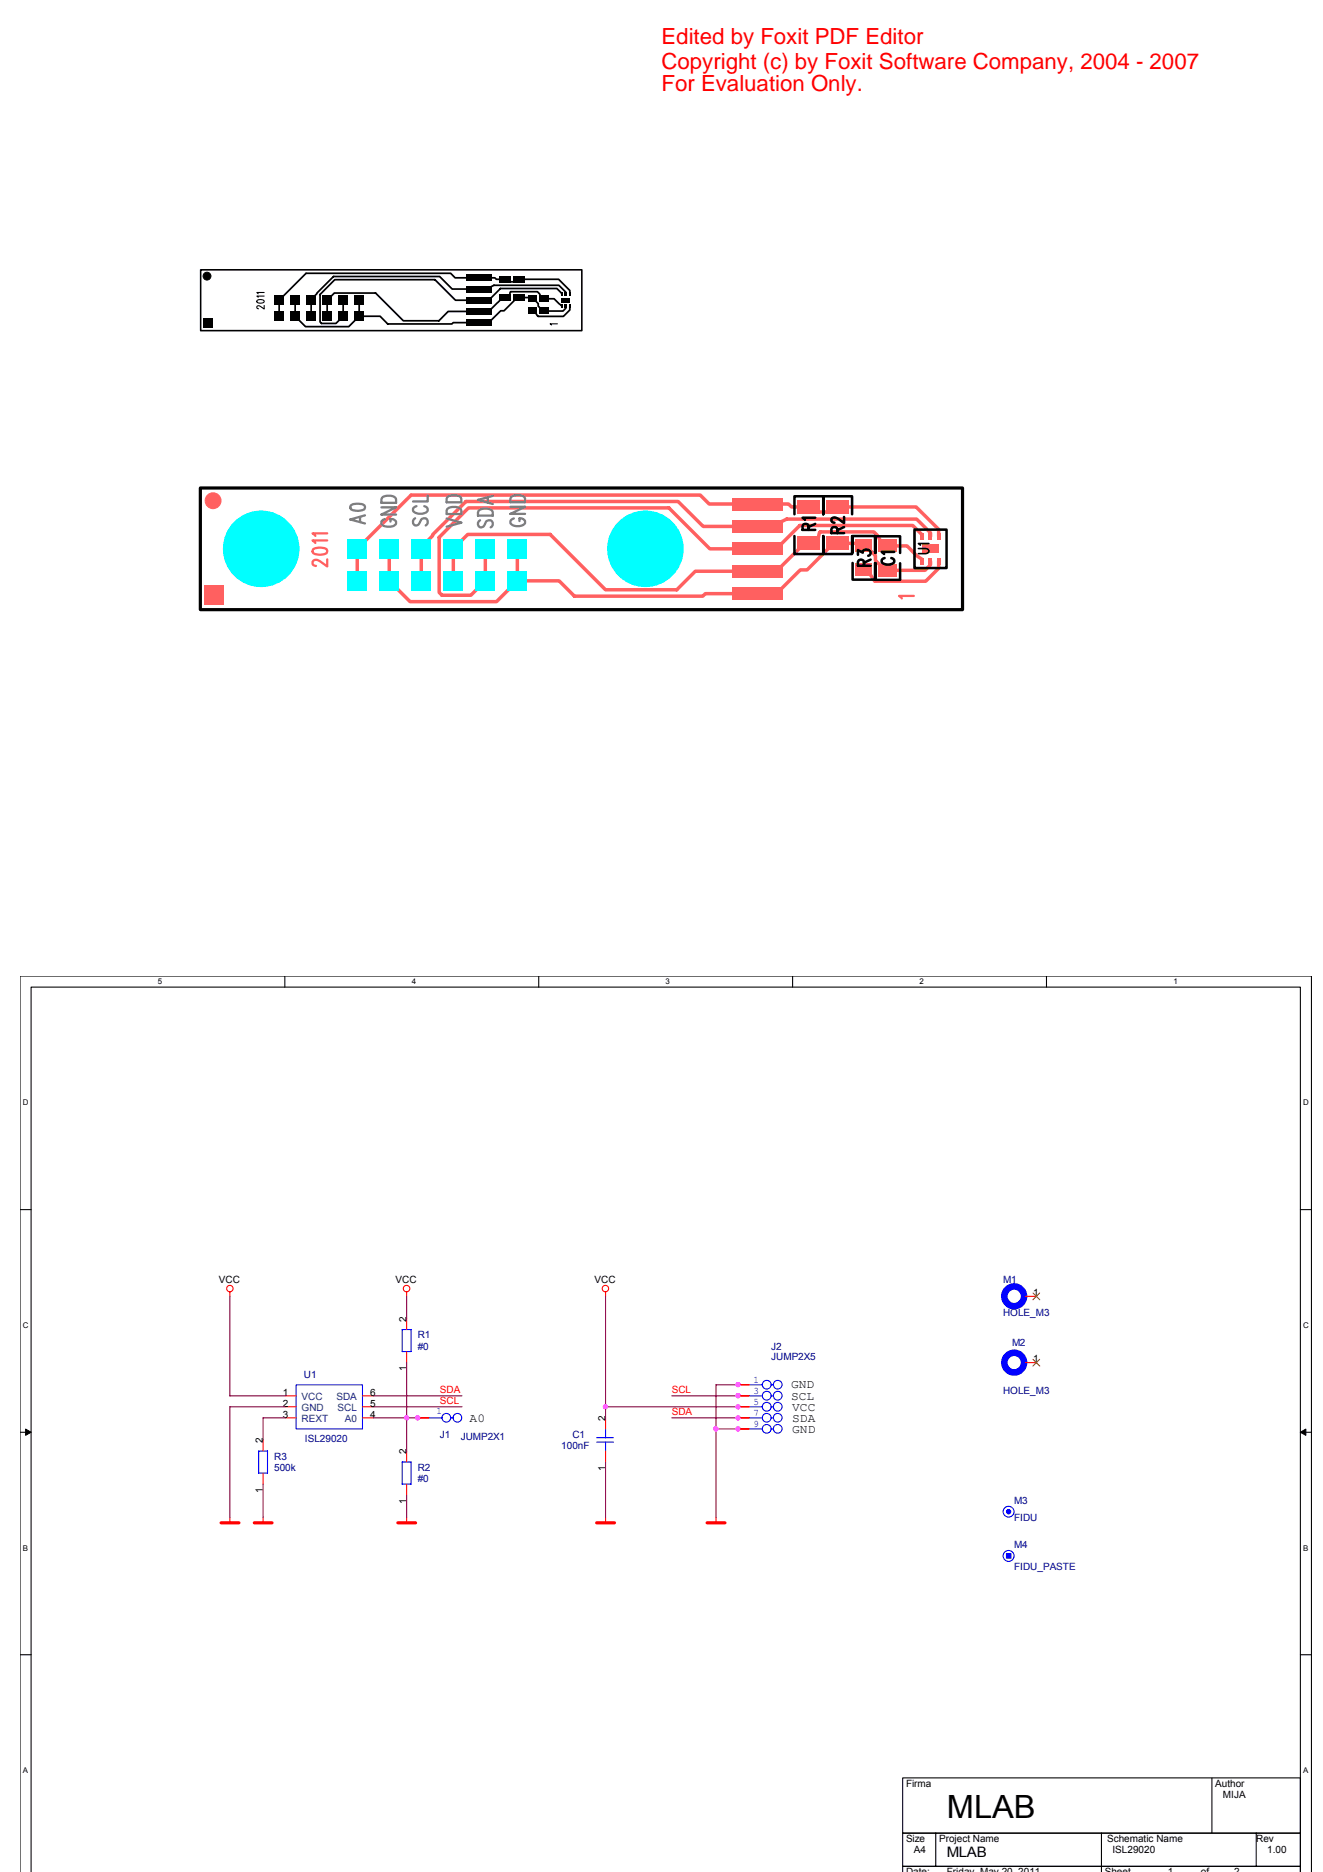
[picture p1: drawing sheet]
<svg xmlns="http://www.w3.org/2000/svg" width="210mm" height="297mm" viewBox="0 0 210 297" stroke-linecap="round" stroke-linejoin="round" font-family="sans-serif">
<path d="M3.2 297.1v-142.2h204.9v142.2M4.9 297.1v-140.5h201.4v140.5" fill="none" stroke="#000" stroke-width=".17"/>
<path d="M25.1 155.1h.6v1.4h-.6z" fill="#fff"/>
<path d="M45.2 154.9v1.7" fill="none" stroke="#000" stroke-width=".17"/>
<path d="M65.3 155.1h.7v1.4h-.7z" fill="#fff"/>
<path d="M85.5 154.9v1.7" fill="none" stroke="#000" stroke-width=".17"/>
<path d="M105.6 155.1h.7v1.4h-.7z" fill="#fff"/>
<path d="M125.8 154.9v1.7" fill="none" stroke="#000" stroke-width=".17"/>
<path d="M145.9 155.1h.7v1.4h-.7z" fill="#fff"/>
<path d="M166 154.9v1.7" fill="none" stroke="#000" stroke-width=".17"/>
<g fill="#fff">
<path d="M186.2 155.1h.6v1.4h-.6z"/>
<path d="M3.6 174.3h.9v1.4h-.9z"/>
<path d="M206.8 174.3h.8v1.4h-.8z"/>
<path d="M3.6 209.6h.9v1.4h-.9z"/>
<path d="M206.8 209.6h.8v1.4h-.8z"/>
</g>
<path d="M3.2 191.9h1.7M206.3 191.9h1.8" fill="none" stroke="#000" stroke-width=".17"/>
<g fill="#fff">
<path d="M3.6 244.9h.8v1.4h-.8z"/>
<path d="M206.8 244.9h.8v1.4h-.8z"/>
</g>
<path d="M3.2 227.3h1.7M206.3 227.3h1.8" fill="none" stroke="#000" stroke-width=".17"/>
<path d="M4.1 226.8l.8 .5-.8 .5zM206.3 227.3l.9-.5v1z" fill="#000" stroke="#000" stroke-width=".16"/>
<g fill="#fff">
<path d="M3.6 280.2h.8v1.4h-.8z"/>
<path d="M206.7 280.2h.9v1.4h-.9z"/>
</g>
<path d="M3.2 262.6h1.7M206.3 262.6h1.8M143.2 282.1h63.1v8.8h-63.1zM143.2 290.9h63.1v5.2h-63.1zM143.2 297.1v-1h63.1v1M148.5 290.9v5.3M174.8 290.9v6.2M192.3 282.1v8.8M199.3 290.9v5.3" fill="none" stroke="#000" stroke-width=".17"/>
<g fill="none" stroke="#f00" stroke-width=".17">
<path d="M36.5 205v.7M64.5 205v.7M64.5 209.2v1.8M64.5 214.5v1.7M96.1 205v.7M117.1 219.7h1.8M162.7 205.7h1.7M162.7 216.2h1.7M41.7 228.5v1.7M41.7 233.7v1.8M45.2 221.5h1.8M45.2 223.2h1.8"/>
<path d="M45.2 225h1.8M57.5 221.5h1.8M57.5 223.2h1.8M57.5 225h1.8M64.5 230.2v1.8M64.5 235.5v1.8M66.3 225h1.7M96.1 225v1.7M96.1 230.2v1.8M117.1 221.5h1.8M117.1 223.2h1.8M117.1 225h1.8"/>
<path d="M117.1 226.7h1.8M36.5 240.7v1M41.7 240.7v1M64.5 240.7v1M96.1 240.7v1M113.6 240.7v1"/>
<circle cx="36.5" cy="204.5" r=".51"/>
<circle cx="64.5" cy="204.5" r=".52"/>
<circle cx="96.1" cy="204.5" r=".51"/>
</g>
<path d="M35.1 241.6h2.8M40.3 241.6h2.9M63.1 241.6h2.8M94.7 241.6h2.8M112.2 241.6h2.8" fill="none" stroke="#f00" stroke-width=".51"/>
<g fill="none" stroke="#00f" stroke-width=".17">
<path d="M47 219.7h10.5v7h-10.5zM63.8 211h1.4M63.8 211v3.5M65.2 210.9v3.6h-1.4M118.9 219.7h2.1M122.4 219.7h.3M162.5 205.7h.2M162.5 216.2h.2M41 230.2h1.4M41 230.2v3.6M42.4 230.2v3.5h-1.4M63.8 232h1.4"/>
<path d="M63.8 232v3.5M65.2 232v3.5h-1.4M68 225h2.1M71.5 225h.4M94.7 228.8h2.6M94.7 228.1h2.6M96.1 226.7v1.4M96.1 228.8v1.4M118.9 221.5h2.1M118.9 223.2h2.1M118.9 225h2.1M118.9 226.7h2.1"/>
<path d="M122.4 221.5h.3M122.4 223.2h.3M122.4 225h.3M122.4 226.7h.3"/>
<circle cx="121.6" cy="219.7" r=".7"/>
<circle cx="123.4" cy="219.7" r=".69"/>
<circle cx="70.8" cy="225" r=".69"/>
<circle cx="72.6" cy="225" r=".69"/>
<circle cx="121.6" cy="223.2" r=".7"/>
<circle cx="121.6" cy="221.5" r=".7"/>
<circle cx="121.6" cy="225" r=".7"/>
<circle cx="121.6" cy="226.7" r=".7"/>
<circle cx="123.4" cy="223.2" r=".69"/>
<circle cx="123.4" cy="221.5" r=".69"/>
<circle cx="123.4" cy="225" r=".69"/>
<circle cx="123.4" cy="226.7" r=".69"/>
<circle cx="160" cy="239.9" r=".86"/>
<circle cx="160" cy="246.9" r=".87"/>
</g>
<g fill="#00f" stroke="#00f" stroke-width=".17">
<path d="M159.7 246.5h.7v.7h-.7z" fill-rule="evenodd"/>
<circle cx="160" cy="239.9" r=".34"/>
</g>
<g fill="none" stroke="#00f" stroke-width="1">
<circle cx="160.9" cy="205.7" r="1.57"/>
<circle cx="160.9" cy="216.2" r="1.57"/>
</g>
<path d="M163.9 205.2l1.1 1M163.9 215.7l1.1 1.1M165 205.2l-1.1 1M165 215.7l-1.1 1.1" fill="none" stroke="#804000" stroke-width=".16"/>
<g fill="none" stroke="#800040" stroke-width=".17">
<path d="M36.5 205.7v15.8M64.5 205.7v3.5M64.5 216.2v14.1M96.1 205.7v19.3M117.1 219.7h-3.5v21.1M36.5 221.5h8.8M41.7 235.5v5.3M45.3 225h-3.6v3.5M45.3 223.2h-8.8v17.6M59.2 225h7.1M59.3 221.5h14M59.3 223.2h14"/>
<path d="M64.5 237.3v3.5M96.1 232v8.8M96.1 223.2h21M106.6 225h10.5M106.6 221.5h10.5M113.6 226.7h3.5"/>
</g>
<g fill="#f0f" stroke="#f0f" stroke-width=".17">
<circle cx="113.6" cy="226.7" r=".34"/>
<circle cx="64.5" cy="225" r=".34"/>
<circle cx="117.1" cy="219.7" r=".34"/>
<circle cx="117.1" cy="226.7" r=".34"/>
<circle cx="96.1" cy="223.2" r=".34"/>
<circle cx="117.1" cy="223.2" r=".34"/>
<circle cx="117.1" cy="221.5" r=".34"/>
<circle cx="117.1" cy="225" r=".34"/>
<circle cx="66.3" cy="225" r=".35"/>
</g>
<path d="M105.1 4.5h85v10.7h-85z" fill="#fff"/>
<g fill="#000">
<path d="M32.2 50.6h1.5v1.5h-1.5zM43.5 49.4h1.5v1.5h-1.5zM43.5 46.9h1.5v1.5h-1.5zM46.1 46.9h1.5v1.5h-1.5zM46.1 49.4h1.5v1.5h-1.5zM48.6 46.9h1.5v1.5h-1.5zM48.6 49.4h1.5v1.5h-1.5zM51.1 46.9h1.6v1.5h-1.6zM51.1 49.4h1.6v1.5h-1.6zM53.7 46.9h1.5v1.5h-1.5zM53.7 49.4h1.5v1.5h-1.5zM56.2 46.9h1.5v1.5h-1.5z"/>
<path d="M56.2 49.4h1.5v1.5h-1.5zM74 45.4h4v1h-4zM74 47.1h4v1h-4zM74 48.9h4v1h-4zM74 50.7h4v1h-4zM74 43.6h4v1h-4zM79.2 43.8h1.8v1.1h-1.8zM79.2 46.7h1.8v1.1h-1.8zM81.5 46.7h1.8v1.1h-1.8zM81.5 43.8h1.8v1.1h-1.8zM83.8 46.9h1.3v1h-1.3zM83.8 48.8h1.3v1h-1.3z"/>
<path d="M85.7 48.8h1.4v1h-1.4zM85.7 46.9h1.4v1h-1.4zM89 48.3h.3v.6h-.3zM89 46.4h.3v.5h-.3zM89.1 47.3h1.3v.7h-1.3zM89.6 48.3h.3v.6h-.3zM89.6 46.4h.3v.5h-.3zM90.3 48.3h.3v.6h-.3zM90.3 46.4h.3v.5h-.3z"/>
</g>
<circle cx="32.8" cy="43.8" r=".62" fill="#000" stroke="#000" stroke-width=".16"/>
<path d="M40.8 47.7l.4-.2a.52 .52 0 0 1 .7 .4l-.2 .2h-.7l-.2-.1zM41.9 48.5v.5l-.6-.4a.31 .31 0 0 0-.4-.1 .31 .31 0 0 0-.1 .4l.2 .1M41.9 47h-1.2l.3 .2M41.9 46.4h-1.2l.3 .2M88.4 51.4h-1.1l.2 .2" fill="none" stroke="#000" stroke-width=".17"/>
<path d="M46.8 47.6v2.6l1.7 1.6h6.8l1.7-1.6M57 47.6v2.6M89.1 48.6v-.1l-1.2-1.1h-1.9l-.4-.8-.3-.3h-4.3l-.2 .9h-1l-2.3 2.2h-6.4l-1.5 1.5h-5.6l-4.4-4.4h-6.6l-1.1 1.1v2.6M89.1 46.7v-.2l-.7-.7h-9l-1.9 1.8h-5.2l-3.3-3.2h-15.9l-2.3 2.3v4.4l.2 .2h2.3l1.1-1.1v-2.6M89.8 48.6v.3l-.5 .5h-3.1l-.8-.8v-.4l-.8-.8h-.1v-.2h-2.4l-2.1 2.1h-.6l-1.9 1.9h-5.6l-.2 .2h-10.2l-1.2-1.2h-3.3M89.8 46.7v-.3l-1.1-1.1h-10.3l-1.2 .6h-5.5l-2-2h-16.8l-3.6 3.7 .1 2.6M90.4 48.6v.6l-1 1h-4l-.6-.9h-.3M90.4 46.7v-.6l-1.8-1.8h-6.2v.4h-2.3v-.4h-1.4l-.2-.2h-6.3l-.7-.7h-22.9l-4.3 4.2v2.6" fill="none" stroke="#000" stroke-width=".28"/>
<path d="M31.8 42.8h60.5v9.7h-60.5z" fill="none" stroke="#000" stroke-width=".25"/>
<g fill="#ff6060">
<path d="M139.4 89.5h2.9v2h-2.9z"/>
<path d="M139.4 85.6h2.9v2h-2.9z"/>
<path d="M60.2 85.6h3.1v3h-3.1z"/>
<path d="M60.2 90.6h3.1v3.1h-3.1z"/>
<path d="M65.3 85.6h3.1v3h-3.1z"/>
<path d="M65.3 90.6h3.1v3.1h-3.1z"/>
<path d="M70.4 85.6h3v3h-3z"/>
<path d="M70.4 90.6h3v3.1h-3z"/>
<path d="M75.5 85.6h3v3h-3z"/>
<path d="M75.5 90.6h3v3.1h-3z"/>
<path d="M80.6 85.6h3v3h-3z"/>
<path d="M80.6 90.6h3v3.1h-3z"/>
</g>
<circle cx="33.8" cy="79.5" r="1.26" fill="#ff6060" stroke="#ff6060" stroke-width=".16"/>
<g fill="#ff6060">
<path d="M32.5 92.9h3.1v3.1h-3.1z"/>
<path d="M135.8 85.6h2.6v2h-2.6z"/>
<path d="M135.8 89.5h2.6v1.9h-2.6z"/>
<path d="M146 88.5h.6v1.1h-.6z"/>
<path d="M147.3 88.5h.6v1.1h-.6z"/>
<path d="M148.6 88.5h.6v1.1h-.6z"/>
<path d="M148.6 84.6h.6v1.1h-.6z"/>
<path d="M147.3 84.6h.6v1.1h-.6z"/>
<path d="M146 84.6h.6v1.1h-.6z"/>
<path d="M146.3 86.4h2.7v1.3h-2.7z"/>
<path d="M55.2 90.6h3v3.1h-3z"/>
<path d="M55.2 85.6h3v3h-3z"/>
<path d="M116.2 82.5h8v2h-8z"/>
<path d="M116.2 86.1h8v2h-8z"/>
<path d="M116.2 89.6h8v2h-8z"/>
<path d="M116.2 93.2h8v2h-8z"/>
<path d="M131.1 85.1h3.6v2.2h-3.6z"/>
<path d="M131.1 79.3h3.6v2.2h-3.6z"/>
<path d="M126.6 79.3h3.5v2.2h-3.5z"/>
<path d="M126.6 85.1h3.5v2.2h-3.5z"/>
<path d="M116.2 79h8v2h-8z"/>
</g>
<path d="M49.7 87.1a2.47 2.47 0 0 1 2.1 0l.1 .3-.1 .4a2.47 2.47 0 0 1-2.1 0l-.1-.3zM51.9 88.8v1.1l-1.1-.8a.66 .66 0 0 0-.8-.3 .66 .66 0 0 0-.4 .7l.2 .2 .3 .1M51.9 85.8h-2.3l.4 .4M51.9 84.6h-2.3l.4 .4M145 94.6h-2.4l.5 .4" fill="none" stroke="#ff6060" stroke-width=".36"/>
<path d="M61.8 87.1v5.1l3.3 3.3h13.7l3.3-3.3M82.1 87.1v5.1M146.3 89v-.2l-.8-.6-1.6-1.6h-3.8l-.8-1.5-.7-.7h-8.5l-.1 .1-.4 1.7h-2l-4.4 4.4h-12.9l-2.9 3h-11.3l-8.8-8.8h-13.1l-2.3 2.3v5.1M146.3 85.1v-.2l-1.5-1.5h-17.9l-3.7 3.7h-10.6l-6.5-6.5h-31.8l-4.6 4.7v8.7l.4 .5h4.6l2.3-2.3v-5.1M147.6 89v.6l-.8 .9h-6.3l-1.6-1.6v-.8l-1.6-1.5h-.3v-.4h-4.8l-4.1 4.2h-1.1l-3.8 3.8h-11.3l-.4 .4h-20.4l-2.4-2.4h-6.6M147.6 85.1v-.6l-2.2-2.1h-20.6l-2.3 1.1h-10.9l-4-3.9h-33.7l-5.3 5.2v.2l-1.9 1.9h.1v5.3M148.9 89v1.2l-2 2h-8.1l-1.2-1.7h-.6M148.9 85.1v-1.1l-3.6-3.6h-12.4v.8h-4.6v-.8h-2.7l-.5-.4h-12.6l-1.4-1.4h-45.9l-8.5 8.5v5.1" fill="none" stroke="#ff6060" stroke-width=".55"/>
<g fill="#0ff">
<path d="M60.2 85.6h3.1v3h-3.1z"/>
<path d="M60.2 90.6h3.1v3.1h-3.1z"/>
<path d="M65.3 85.6h3.1v3h-3.1z"/>
<path d="M65.3 90.6h3.1v3.1h-3.1z"/>
<path d="M70.4 85.6h3v3h-3z"/>
<path d="M70.4 90.6h3v3.1h-3z"/>
<path d="M75.5 85.6h3v3h-3z"/>
<path d="M75.5 90.6h3v3.1h-3z"/>
<path d="M80.6 85.6h3v3h-3z"/>
<path d="M80.6 90.6h3v3.1h-3z"/>
</g>
<g fill="#0ff" stroke="#0ff" stroke-width=".16">
<circle cx="102.4" cy="87.1" r="6"/>
<circle cx="41.4" cy="87.1" r="6"/>
</g>
<g fill="#0ff">
<path d="M55.2 90.6h3v3.1h-3z"/>
<path d="M55.2 85.6h3v3h-3z"/>
</g>
<g fill="none" stroke="#7e7e7e" stroke-width=".36">
<path d="M60.6 79a1.82 1.82 0 0 1 2.1 0l.1 .8h-2.3zM67.9 78.6v1h-2.4M71 78.9a1.82 1.82 0 0 1 2.1 0l.1 .8h-2.3zM77.4 78.9v.8M78.2 78.7l-2.4 .6 2.4 .7M81.1 78.9a1.82 1.82 0 0 1 2.1 0l.1 .8h-2.3zM55.7 80.2a2.47 2.47 0 0 1 2.1 0l.1 .2-.1 .4a2.47 2.47 0 0 1-2.1 0l-.1-.2zM57.1 82v.8M57.9 81.8l-2.3 .6 2.3 .7M60.5 80.5h2.3l-2.3 1.1h2.3M61.1 82.4a.57 .57 0 0 0-.5 .9 1.7 1.7 0 0 0 2.2-.2 .67 .67 0 0 0-.9-.7v.4M65.9 82.2a.57 .57 0 0 0-.4 .8 .57 .57 0 0 0 .8 .3l.5-.7a.61 .61 0 0 1 1-.2 .61 .61 0 0 1-.3 1"/>
<path d="M66.1 80.3a.56 .56 0 0 0-.6 .6 .56 .56 0 0 0 .6 .5 1.54 1.54 0 0 0 1.8-.4 .59 .59 0 0 0-.6-.7M70.9 82.3l2.3 .6-2.3 .7M71 80.8a1.82 1.82 0 0 1 2.1 0l.1 .8h-2.3zM76 81a1.55 1.55 0 0 1 2.2 .3v.5h-2.4v-.5zM76.2 82.6a.57 .57 0 0 0-.4 .7 .57 .57 0 0 0 .8 .3l.5-.7a.61 .61 0 0 1 1-.2 .61 .61 0 0 1-.3 1M81 80.4h2.3l-2.3 1.1h2.3M81.5 82.3a.57 .57 0 0 0-.5 .5 .57 .57 0 0 0 .5 .6 1.54 1.54 0 0 0 1.8-.4 .67 .67 0 0 0-.9-.7v.4"/>
</g>
<g fill="none" stroke="#000" stroke-width=".4">
<path d="M126 85.1v2.8h4.6v-2.8v2.8h4.6v-2.8M126 81.6v-2.9h4.6v2.9v-2.9h4.6v2.9M128.3 84.1v-.6a.5 .5 0 0 0-.5-.4 .5 .5 0 0 0-.5 .4v.6h2M129.3 82.2h-2l.4 .3M129.3 83.1l-1 .5M132.9 84.6v-.6a.5 .5 0 0 0-.5-.4 .5 .5 0 0 0-.5 .4v.6h2M133.9 82v1l-.9-.7a.59 .59 0 0 0-.7-.2 .59 .59 0 0 0-.4 .6l.2 .2h.3M133.9 83.6l-1 .5M135.3 87.7v-2.6h3.5v2.6M135.3 89.3v2.7h3.5v-2.7M136.1 88v-.7l.8 .4a.63 .63 0 0 1 .7-.5 .63 .63 0 0 1 .5 .6l-.4 .4M137.1 89.8v-.6a.49 .49 0 0 0-.5-.4 .49 .49 0 0 0-.5 .4v.6h2"/>
<path d="M138.1 88.8l-1 .5M138.9 89.4v2.6h3.9v-2.6M138.9 87.7v-2.6h3.9v2.6M140.4 88.5a.48 .48 0 0 0-.5 .5 .48 .48 0 0 0 .5 .5 1.33 1.33 0 0 0 1.5-.3 .49 .49 0 0 0-.5-.7M141.9 87.6h-2l.4 .3M145.1 84h5.1v6.1h-5.1z"/>
</g>
<path d="M145.7 87h1.2a.43 .43 0 0 1 .5 .5l-.1 .2-.4 .1h-1.2M147.4 86.2h-1.7l.3 .3" fill="none" stroke="#000" stroke-width=".25"/>
<path d="M31.8 77.4h120.9v19.3h-120.9z" fill="none" stroke="#000" stroke-width=".51"/>
<path d="M105.1 4.5h85v10.7h-85z" fill="#fff"/>
<text font-size="5.1" x="150.2" y="288.4">MLAB</text>
<g font-size="3.5" fill="#f00">
<text x="105" y="10.9">Copyright (c) by Foxit Software Company, 2004 - 2007</text>
<text x="105" y="7.1">Edited by Foxit PDF Editor</text>
<text x="105" y="14.5">For Evaluation Only.</text>
</g>
<text font-size="2.3" x="150.2" y="294.7">MLAB</text>
<g font-size="1.9">
<text x="125.5" y="220.2">GND</text>
<text x="74.5" y="225.7">A0</text>
<text x="125.5" y="222.1">SCL</text>
<text x="125.7" y="223.9">VCC</text>
<text x="125.7" y="225.7">SDA</text>
<text x="125.7" y="227.4">GND</text>
</g>
<g font-size="1.6">
<text x="34.7" y="203.6">VCC</text>
<text x="62.8" y="203.6">VCC</text>
<text x="94.3" y="203.6">VCC</text>
<text x="64.5" y="209.7" transform="rotate(-90 64.5 209.7)">2</text>
<text x="163.9" y="205.7">1</text>
<text x="44.9" y="221.5">1</text>
<text x="58.7" y="221.5">6</text>
<text x="64.5" y="217.5" transform="rotate(-90 64.5 217.5)">1</text>
<text x="163.9" y="216.2">1</text>
<text x="44.9" y="223.2">2</text>
<text x="44.9" y="225">3</text>
<text x="58.7" y="225">4</text>
<text x="58.7" y="223.2">5</text>
<text x="96.1" y="225.5" transform="rotate(-90 96.1 225.5)">2</text>
<text x="41.7" y="229" transform="rotate(-90 41.7 229)">2</text>
<text x="64.5" y="230.8" transform="rotate(-90 64.5 230.8)">2</text>
<text x="96.1" y="233.3" transform="rotate(-90 96.1 233.3)">1</text>
<text x="41.7" y="236.8" transform="rotate(-90 41.7 236.8)">1</text>
<text x="64.5" y="238.6" transform="rotate(-90 64.5 238.6)">1</text>
<text x="143.7" y="283.5">Firma</text>
<text x="192.8" y="283.5">Author</text>
<text x="194" y="285.3">MIJA</text>
<text x="143.7" y="292.3">Size</text>
<text x="149" y="292.3">Project Name</text>
<text x="175.6" y="292.3">Schematic Name</text>
<text x="199.3" y="292.3">Rev</text>
<text x="143.7" y="297.6">Date:</text>
<text x="145" y="294">A4</text>
<text x="150.2" y="297.6">Friday, May 20, 2011</text>
<text x="175.3" y="297.6">Sheet</text>
<text x="176.5" y="294">ISL29020</text>
<text x="185.3" y="297.6">1</text>
<text x="190.5" y="297.6">of</text>
<text x="195.8" y="297.6">2</text>
<text x="201" y="294">1.00</text>
</g>
<g font-size="1.6" fill="#000080">
<text x="159.2" y="203.6">M1</text>
<text x="159.2" y="208.9">HOLE_M3</text>
<text x="66.3" y="212.4">R1</text>
<text x="66.3" y="214.1">#0</text>
<text x="122.4" y="214.1">J2</text>
<text x="122.4" y="215.9">JUMP2X5</text>
<text x="160.6" y="213.6">M2</text>
<text x="48.2" y="218.7">U1</text>
<text x="159.2" y="221.1">HOLE_M3</text>
<text x="43.5" y="231.7">R3</text>
<text x="43.5" y="233.4">500k</text>
<text x="48.4" y="228.9">ISL29020</text>
<text x="66.3" y="233.4">R2</text>
<text x="69.8" y="228.2">J1</text>
<text x="73.1" y="228.5">JUMP2X1</text>
<text x="89" y="229.9">100nF</text>
<text x="90.8" y="228.2">C1</text>
<text x="66.3" y="235.2">#0</text>
<text x="160.9" y="238.7">M3</text>
<text x="160.9" y="241.3">FIDU</text>
<text x="160.9" y="245.7">M4</text>
<text x="160.9" y="249.2">FIDU_PASTE</text>
</g>
<g font-size="1.6" fill="#f00">
<text x="69.8" y="221">SDA</text>
<text x="106.6" y="221">SCL</text>
<text x="69.8" y="222.7">SCL</text>
<text x="106.6" y="224.5">SDA</text>
</g>
<g font-size="1.6" fill="#00f">
<text x="119.6" y="219.4">1</text>
<text x="119.6" y="221.1">3</text>
<text x="69.3" y="224.3">1</text>
<text x="119.6" y="222.9">5</text>
<text x="119.6" y="224.7">7</text>
<text x="119.6" y="226.4">9</text>
</g>
<g font-size="1.6" fill="#004080">
<text x="47.9" y="222.2">VCC</text>
<text x="47.9" y="223.9">GND</text>
<text x="47.9" y="225.7">REXT</text>
<text x="53.4" y="222.2">SDA</text>
<text x="53.6" y="223.9">SCL</text>
<text x="54.7" y="225.7">A0</text>
</g>
<g font-size="1.3">
<text x="25.1" y="156.2">5</text>
<text x="65.3" y="156.2">4</text>
<text x="105.6" y="156.2">3</text>
<text x="145.9" y="156.2">2</text>
<text x="186.2" y="156.2">1</text>
<text x="3.6" y="175.4">D</text>
<text x="206.8" y="175.4">D</text>
<text x="3.6" y="210.7">C</text>
<text x="206.8" y="210.7">C</text>
<text x="3.6" y="246">B</text>
<text x="206.8" y="246">B</text>
<text x="3.6" y="281.3">A</text>
<text x="206.8" y="281.3">A</text>
</g>
</svg>
